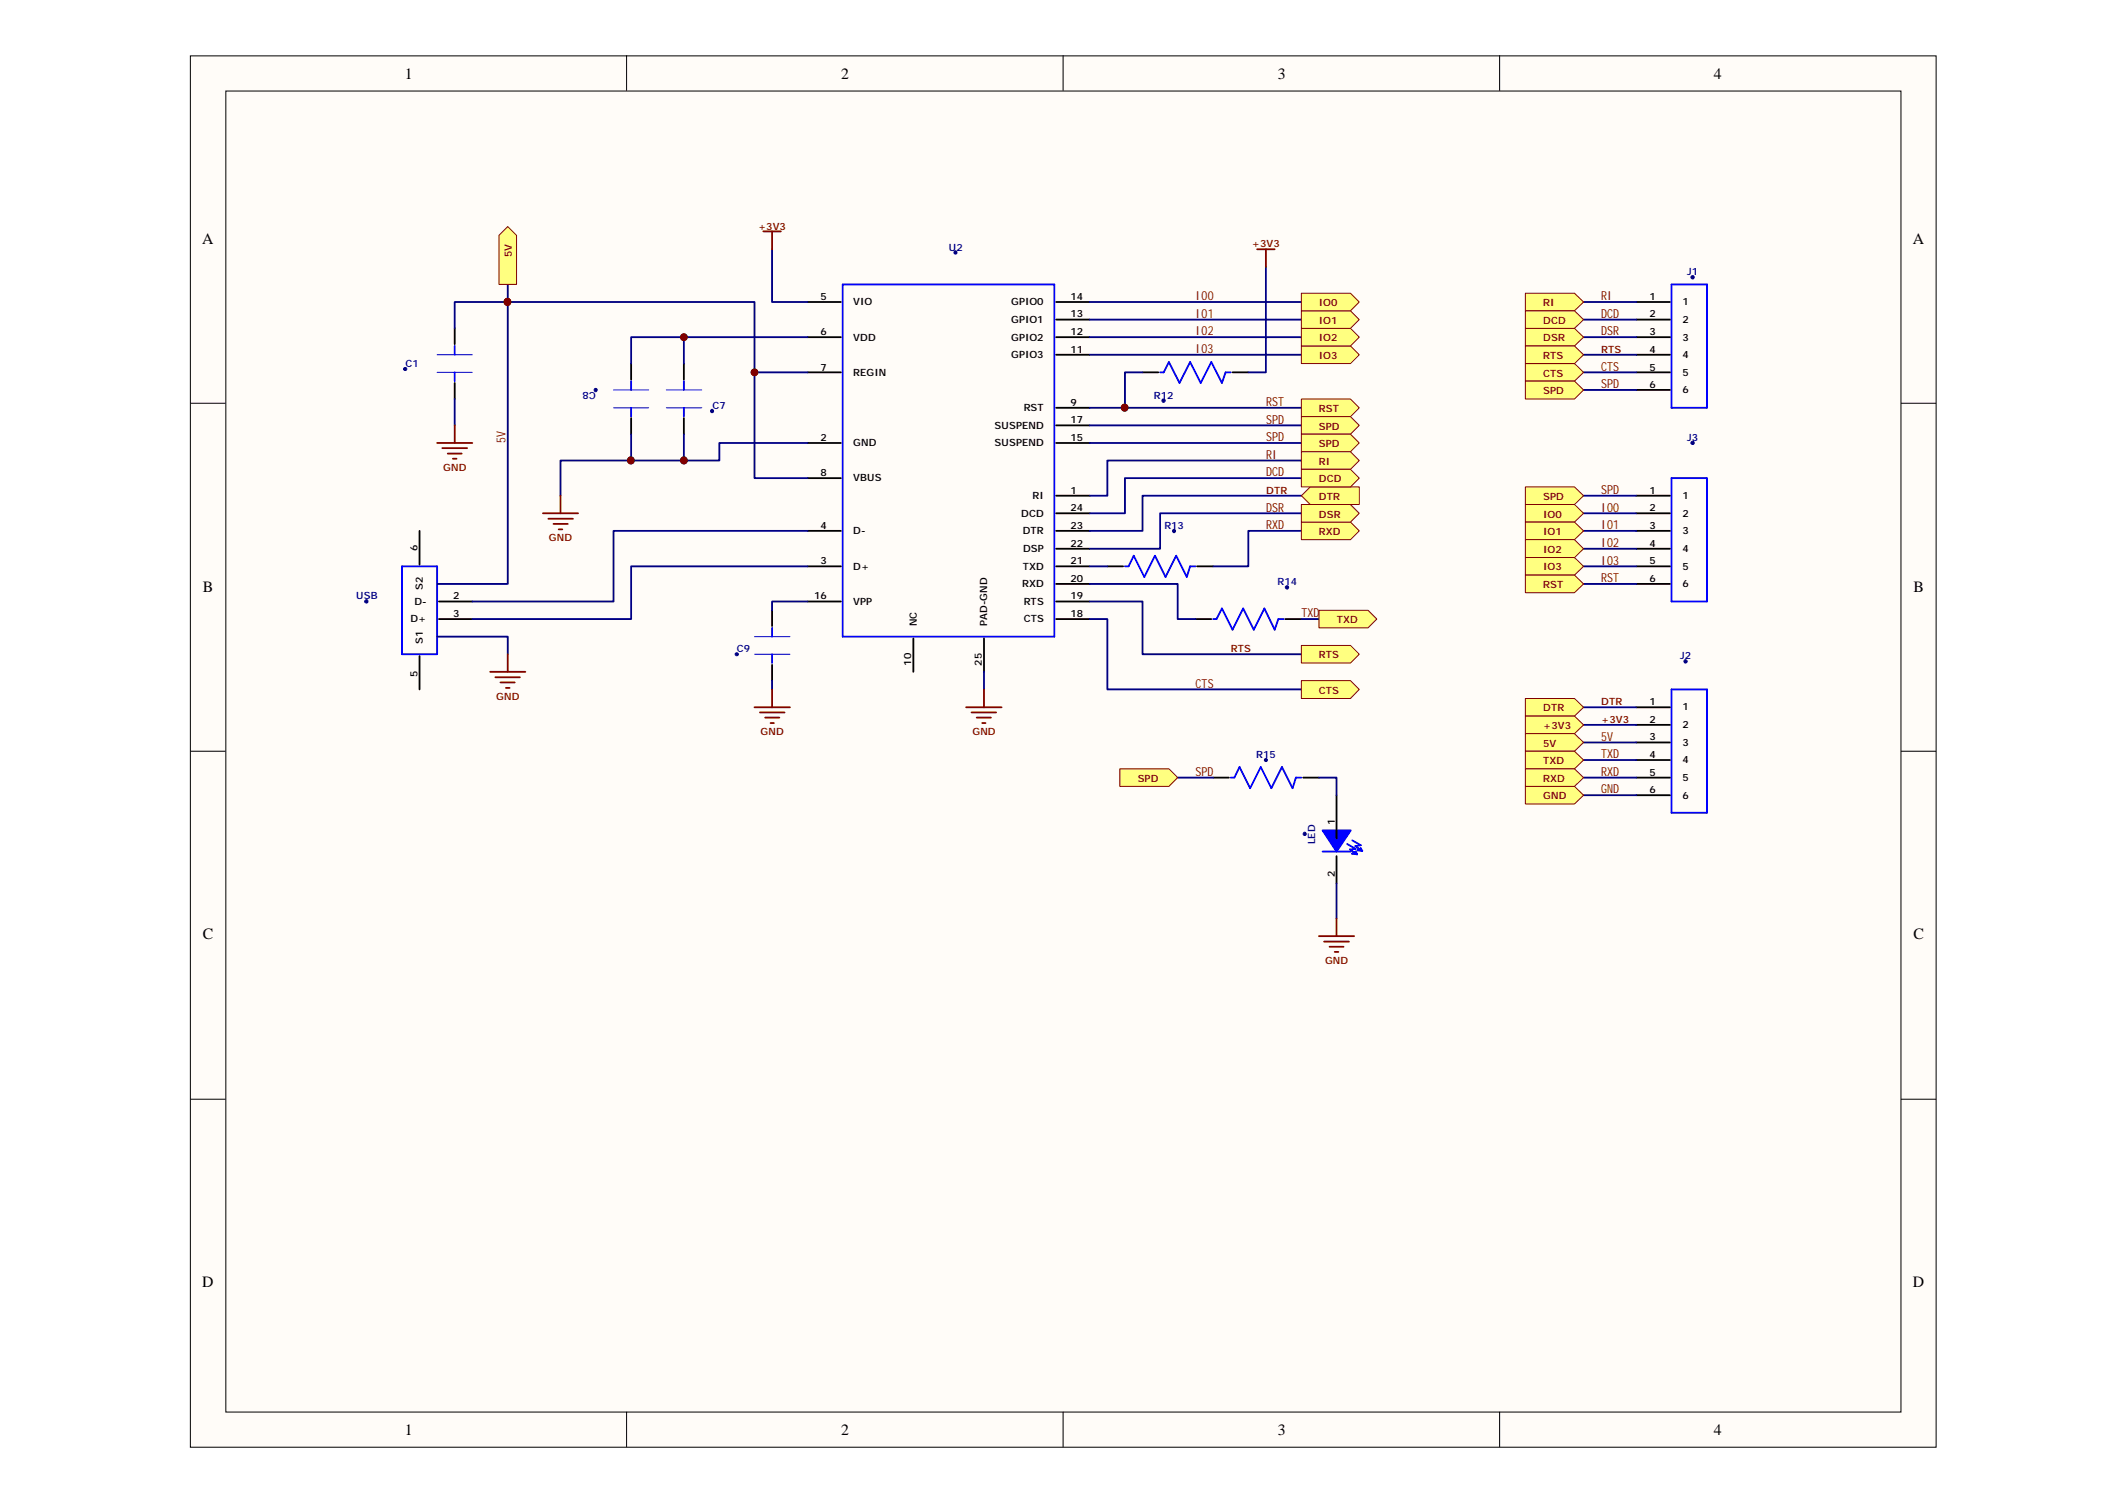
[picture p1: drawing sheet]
<svg xmlns="http://www.w3.org/2000/svg" width="297mm" height="210mm" viewBox="0 0 297 210" stroke-linecap="round" stroke-linejoin="round" font-family="sans-serif">
<path d="M26.6 7.8h243.8v194.3h-243.8z" fill="#fffcf8"/>
<path d="M26.6 7.8h243.8v194.3h-243.8z" fill="none" stroke="#000" stroke-width=".14"/>
<path d="M31.6 12.8h233.9v184.4h-233.9z" fill="#fffcf8"/>
<g fill="none" stroke="#000" stroke-width=".14">
<path d="M31.5 12.7h234v184.5h-234zM87.5 7.7v5M148.5 7.7v5M209.4 7.7v5M26.6 56.3h4.9M265.5 56.3h4.9M26.6 104.9h4.9M265.5 104.9h4.9M26.6 153.5h4.9M265.5 153.5h4.9M87.5 197.2v4.9M148.5 197.2v4.9"/>
<path d="M209.4 197.2v4.9"/>
</g>
<g fill="#000080" stroke="#000080" stroke-width=".14">
<path d="M133.3 35.1l.1-.1 .2 .1v.3h-.3z" fill-rule="evenodd"/>
<path d="M99.3 57.2h.1h.2v.4h-.3z" fill-rule="evenodd"/>
<path d="M83 54.3h.3v.3l-.1 .1-.2-.1z" fill-rule="evenodd"/>
<path d="M102.7 91.2h.3l.1 .2-.1 .1h-.3v-.1z" fill-rule="evenodd"/>
<path d="M162.3 55.8h.3l.1 .1-.1 .2-.1 .1-.2-.1z" fill-rule="evenodd"/>
<path d="M163.8 74h.3v.3l-.1 .1-.2-.1z" fill-rule="evenodd"/>
<path d="M179.6 81.9h.3v.3l-.2 .1-.1-.1-.1-.2z" fill-rule="evenodd"/>
<circle cx="70.9" cy="42.2" r=".48"/>
<circle cx="88.1" cy="64.3" r=".48"/>
<circle cx="95.5" cy="64.3" r=".48"/>
<circle cx="95.5" cy="47.1" r=".46"/>
<circle cx="105.4" cy="52" r=".46"/>
<circle cx="157" cy="56.9" r=".48"/>
</g>
<path d="M117.7 39.7h29.5v49.2h-29.5zM88.1 53.2v1.3M88.1 57v1.2M95.5 53.2v1.3M95.5 57v1.2M162 52h.5l.7-1.4 1.5 2.9 1.5-2.9 1.5 2.9 1.5-2.9 1.4 2.9 .6-1.5h.7M157.1 79.1h.5l.7-1.5 1.5 3 1.5-3 1.5 3 1.5-3 1.4 3 .5-1.5h.8M107.8 87.7v1.2M107.8 91.4v1.2M169.4 86.5h.5l.7-1.5 1.5 2.9 1.5-2.9 1.5 2.9 1.5-2.9 1.4 2.9 .5-1.4h.8" fill="none" stroke="#00f" stroke-width=".25"/>
<g fill="none" stroke="#000" stroke-width=".25">
<path d="M88.1 50.8v2.2M88.1 58.4v2.2M95.5 50.8v2.2M95.5 58.4v2.2M112.8 42.2h4.6M112.8 52h4.6M112.8 47.1h4.6M147.5 42.2h4.7M147.5 47.1h4.7M147.5 57h4.7M147.5 49.5h4.7M147.5 44.6h4.7"/>
<path d="M147.5 59.4h4.7M159.6 52h2.2M172.1 52h2.2M112.8 61.9h4.6M112.8 79.1h4.6M112.8 74.1h4.6M112.8 66.8h4.6M147.5 61.9h4.7M147.5 79.1h4.7M147.5 74.1h4.7M147.5 69.2h4.7M147.5 76.6h4.7"/>
<path d="M147.5 71.7h4.7M154.6 79.1h2.2M167.2 79.1h2.2M107.8 85.2v2.2M107.8 92.9v2.2M112.8 84h4.6M127.6 89.2v4.6M137.4 89.2v4.6M147.5 84h4.7M147.5 86.5h4.7M147.5 81.5h4.7M167 86.5h2.2"/>
<path d="M179.5 86.5h2.2"/>
</g>
<path d="M85.7 54.5h4.9M85.7 57h4.9M93 54.5h5M93 57h5M105.4 91.4h4.9M105.4 88.9h4.9" fill="none" stroke="#00f" stroke-width=".14"/>
<path d="M184.7 116h3.9l-2 2.9z" fill="#00f"/>
<g fill="none" stroke="#00f" stroke-width=".25">
<path d="M233.4 39.7h5v17.3h-5zM63.5 48.3v1.2M63.5 52v1.2M56.1 79.1h4.9v12.3h-4.9zM233.4 66.8h5v17.2h-5zM233.4 96.3h5v17.2h-5zM171.9 108.6h.5l.7-1.5 1.5 3 1.5-3 1.4 3 1.5-3 1.5 3 .5-1.5h.7M184.7 116h3.9l-2 2.9zM184.7 118.9h3.9M188.1 117.9l1.2 .6-.8 .1 1 .7M188.8 119.2l.5-.3 .2 .4zM188.8 117.4l1.2 .6-.7 .2 .9 .6"/>
<path d="M189.6 118.8l.4-.3 .2 .3z"/>
</g>
<g fill="none" stroke="#000" stroke-width=".25">
<path d="M63.5 45.9v2.2M63.5 53.5v2.2M228.5 42.2h4.7M228.5 44.6h4.7M228.5 47.1h4.7M228.5 49.5h4.7M228.5 52h4.7M228.5 54.5h4.7M58.6 74.1v4.7M228.5 69.2h4.7M228.5 71.7h4.7M228.5 74.1h4.7"/>
<path d="M228.5 76.6h4.7M228.5 79.1h4.7M58.6 91.6v4.7M61.3 84h4.7M61.3 86.5h4.7M228.5 81.5h4.7M228.5 98.8h4.7M169.4 108.6h2.2M182 108.6h2.2M186.6 111.1v6M186.6 119.6v3.8M228.5 108.6h4.7"/>
<path d="M228.5 101.2h4.7M228.5 103.7h4.7M228.5 106.1h4.7M228.5 111.1h4.7"/>
</g>
<g fill="#000080" stroke="#000080" stroke-width=".14">
<path d="M182 116.3l.2-.1 .2 .1v.3h-.4z" fill-rule="evenodd"/>
<path d="M236.2 38.6h.3v.3l-.1 .1-.2-.1-.1-.2z" fill-rule="evenodd"/>
<path d="M236.2 61.7l.2-.1 .1 .1v.3h-.3l-.1-.1z" fill-rule="evenodd"/>
<path d="M235.2 92.2l.2-.1 .1 .1 .1 .2-.1 .1-.1 .1-.2-.1z" fill-rule="evenodd"/>
<path d="M56.4 51.4h.4v.3h-.4l-.1-.2z" fill-rule="evenodd"/>
<path d="M51 83.8l.2-.1 .1 .1v.4h-.3l-.1-.2z" fill-rule="evenodd"/>
<circle cx="176.8" cy="106.1" r=".21"/>
</g>
<path d="M61 49.5h5M61 52h5" fill="none" stroke="#00f" stroke-width=".14"/>
<g fill="none" stroke="#000080" stroke-width=".25">
<path d="M70.9 39.7v2.5M107.8 34.8v7.4h5M176.8 37.3v14.7h-2.5M63.5 55.7v3.7M70.9 42.2v39.3h-9.9M70.9 42.2h34.5v9.8M70.9 42.2h-7.4v3.7M95.5 47.1h-7.4v3.7M95.5 47.1v3.7M95.5 47.1h17.3M105.4 52v14.8h7.4M105.4 52h7.4"/>
<path d="M152.2 49.5h29.5M152.2 42.2h29.5M152.2 57h29.5M152.2 59.4h29.5M152.2 47.1h29.5M152.2 44.6h29.5M159.6 52h-2.5v5M221.1 49.5h7.4M221.1 42.2h7.4M221.1 54.5h7.4M221.1 52h7.4M221.1 47.1h7.4"/>
<path d="M221.1 44.6h7.4M88.1 64.3h-9.8v4.9M88.1 60.6v3.7M88.1 64.3h7.4M95.5 60.6v3.7M112.8 61.9h-12.3v2.4h-5M112.8 79.1h-24.7v7.4h-22.1M112.8 74.1h-27.1v9.9h-19.7M152.2 61.9h29.5M152.2 79.1h2.4M181.7 64.3h-27.1v4.9h-2.4M181.7 74.1h-7.4v5h-4.9"/>
<path d="M181.7 71.7h-19.7v4.9h-9.8M181.7 66.8h-24.6v4.9h-4.9M181.7 69.2h-22.1v4.9h-7.4M221.1 69.2h7.4M221.1 79.1h7.4M221.1 76.6h7.4M221.1 74.1h7.4M221.1 71.7h7.4M61 88.9h9.9v2.5M107.8 95.1v1.2M112.8 84h-5v1.2M137.4 93.8v2.5"/>
<path d="M152.2 86.5h2.4v9.8h27.1M152.2 81.5h12.3v5h2.5M152.2 84h7.4v7.4h22.1M181.7 86.5h2.5M221.1 81.5h7.4M221.1 98.8h7.4M164.5 108.6h4.9M184.2 108.6h2.4v2.5M221.1 101.2h7.4M221.1 108.6h7.4M221.1 111.1h7.4M221.1 103.7h7.4"/>
<path d="M221.1 106.1h7.4M186.6 123.4v4.9"/>
</g>
<g fill="#800000" stroke="#800000" stroke-width=".14">
<circle cx="95.5" cy="47.1" r=".46"/>
<circle cx="88.1" cy="64.3" r=".48"/>
<circle cx="95.5" cy="64.3" r=".48"/>
<circle cx="105.4" cy="52" r=".46"/>
<circle cx="157" cy="56.9" r=".48"/>
<circle cx="70.9" cy="42.2" r=".48"/>
</g>
<g fill="none" stroke="#800000" stroke-width=".25">
<path d="M106.6 32.3h2.5M107.8 32.3v2.5M175.6 34.8h2.4M176.8 34.8v2.5M75.8 71.7h4.9M76.6 72.4h3.4M77.3 73.2h2M78 73.9h.5M78.3 69.2v2.5M105.4 98.8h4.9M106.1 99.5h3.5M107.8 96.3v2.5"/>
<path d="M106.8 100.2h2M107.6 101h.5"/>
</g>
<g fill="#ffff80" stroke="#800000" stroke-width=".14">
<path d="M181.7 69.2l1.3-1.2h6.8v2.5h-6.8z" fill-rule="evenodd"/>
<path d="M181.7 72.9h6.9l1.2 1.2-1.2 1.3h-6.9z" fill-rule="evenodd"/>
<path d="M184.2 85.2h6.9l1.2 1.3-1.2 1.2h-6.9z" fill-rule="evenodd"/>
<path d="M181.7 90.1h6.9l1.2 1.3-1.2 1.2h-6.9z" fill-rule="evenodd"/>
</g>
<path d="M68.5 93.8h4.9M69.2 94.6h3.4M69.9 95.3h2M70.7 96.1h.5M70.9 91.4v2.4" fill="none" stroke="#800000" stroke-width=".25"/>
<g fill="#ffff80" stroke="#800000" stroke-width=".14">
<path d="M213 41h6.9l1.2 1.2-1.2 1.2h-6.9z" fill-rule="evenodd"/>
<path d="M213 43.4h6.9l1.2 1.2-1.2 1.3h-6.9z" fill-rule="evenodd"/>
<path d="M213 45.9h6.9l1.2 1.2-1.2 1.2h-6.9z" fill-rule="evenodd"/>
<path d="M213 50.8h6.9l1.2 1.2-1.2 1.2h-6.9z" fill-rule="evenodd"/>
<path d="M213 53.2h6.9l1.2 1.3-1.2 1.2h-6.9z" fill-rule="evenodd"/>
<path d="M213 68h6.9l1.2 1.2-1.2 1.3h-6.9z" fill-rule="evenodd"/>
<path d="M213 70.5h6.9l1.2 1.2-1.2 1.2h-6.9z" fill-rule="evenodd"/>
<path d="M213 72.9h6.9l1.2 1.2-1.2 1.3h-6.9z" fill-rule="evenodd"/>
<path d="M213 75.4h6.9l1.2 1.2-1.2 1.3h-6.9z" fill-rule="evenodd"/>
<path d="M213 77.9h6.9l1.2 1.2-1.2 1.2h-6.9z" fill-rule="evenodd"/>
<path d="M213 80.3h6.9l1.2 1.2-1.2 1.3h-6.9z" fill-rule="evenodd"/>
<path d="M213 48.3h6.9l1.2 1.2-1.2 1.3h-6.9z" fill-rule="evenodd"/>
<path d="M181.7 55.7h6.9l1.2 1.3-1.2 1.2h-6.9z" fill-rule="evenodd"/>
<path d="M213 97.6h6.9l1.2 1.2-1.2 1.2h-6.9z" fill-rule="evenodd"/>
<path d="M213 100h6.9l1.2 1.2-1.2 1.3h-6.9z" fill-rule="evenodd"/>
<path d="M213 102.5h6.9l1.2 1.2-1.2 1.2h-6.9z" fill-rule="evenodd"/>
<path d="M213 104.9h6.9l1.2 1.2-1.2 1.3h-6.9z" fill-rule="evenodd"/>
<path d="M213 107.4h6.9l1.2 1.2-1.2 1.2h-6.9z" fill-rule="evenodd"/>
<path d="M213 109.8h6.9l1.2 1.3-1.2 1.2h-6.9z" fill-rule="evenodd"/>
<path d="M181.7 48.3h6.9l1.2 1.2-1.2 1.3h-6.9z" fill-rule="evenodd"/>
<path d="M181.7 45.9h6.9l1.2 1.2-1.2 1.2h-6.9z" fill-rule="evenodd"/>
<path d="M181.7 43.4h6.9l1.2 1.2-1.2 1.3h-6.9z" fill-rule="evenodd"/>
<path d="M181.7 41h6.9l1.2 1.2-1.2 1.2h-6.9z" fill-rule="evenodd"/>
<path d="M181.7 58.2h6.9l1.2 1.2-1.2 1.2h-6.9z" fill-rule="evenodd"/>
<path d="M181.7 60.6h6.9l1.2 1.3-1.2 1.2h-6.9z" fill-rule="evenodd"/>
<path d="M181.7 63.1h6.9l1.2 1.2-1.2 1.2h-6.9z" fill-rule="evenodd"/>
<path d="M181.7 65.5h6.9l1.2 1.3-1.2 1.2h-6.9z" fill-rule="evenodd"/>
<path d="M181.7 70.5h6.9l1.2 1.2-1.2 1.2h-6.9z" fill-rule="evenodd"/>
<path d="M181.7 95.1h6.9l1.2 1.2-1.2 1.3h-6.9z" fill-rule="evenodd"/>
</g>
<path d="M134.9 98.8h5M135.7 99.5h3.4M137.4 96.3v2.5M136.4 100.2h2M137.2 101h.4" fill="none" stroke="#800000" stroke-width=".25"/>
<path d="M70.9 31.6l1.2 1.3v6.8h-2.4v-6.8z" fill-rule="evenodd" fill="#ffff80" stroke="#800000" stroke-width=".14"/>
<path d="M184.2 130.7h4.9M184.9 131.5h3.5M185.7 132.2h1.9M186.4 132.9h.5M186.6 128.3v2.4" fill="none" stroke="#800000" stroke-width=".25"/>
<path d="M156.4 107.4h6.8l1.3 1.2-1.3 1.2h-6.8z" fill-rule="evenodd" fill="#ffff80" stroke="#800000" stroke-width=".14"/>
<path d="M63.5 59.4v2.5M61 61.9h5M61.8 62.6h3.4M62.5 63.3h2M63.2 64.1h.6" fill="none" stroke="#800000" stroke-width=".25"/>
<g font-size="2.2">
<text x="56.5" y="11">1</text>
<text x="117.5" y="11">2</text>
<text x="178.4" y="11">3</text>
<text x="239.4" y="11">4</text>
<text x="28.2" y="34">A</text>
<text x="267.1" y="34">A</text>
<text x="28.3" y="82.6">B</text>
<text x="267.2" y="82.6">B</text>
<text x="28.3" y="131.2">C</text>
<text x="267.2" y="131.2">C</text>
<text x="28.2" y="179.8">D</text>
<text x="267.1" y="179.8">D</text>
<text x="56.5" y="200.4">1</text>
<text x="117.5" y="200.4">2</text>
<text x="178.4" y="200.4">3</text>
<text x="239.4" y="200.4">4</text>
</g>
<g font-size="1.7" fill="#800000">
<text x="167" y="41.9">IO0</text>
<text x="223.6" y="41.9">RI</text>
<text x="167" y="46.8">IO2</text>
<text x="167" y="44.4">IO1</text>
<text x="223.6" y="46.8">DSR</text>
<text x="223.6" y="44.4">DCD</text>
<text x="167" y="49.3">IO3</text>
<text x="223.6" y="51.8">CTS</text>
<text x="176.8" y="56.7">RST</text>
<text x="176.8" y="59.2">SPD</text>
<text x="223.6" y="54.2">SPD</text>
<text x="70.6" y="61.9" transform="rotate(-90 70.6 61.9)">5V</text>
<text x="176.8" y="61.6">SPD</text>
<text x="176.8" y="64.1">RI</text>
<text x="176.8" y="71.5">DSR</text>
<text x="176.8" y="66.5">DCD</text>
<text x="223.6" y="69">SPD</text>
<text x="223.6" y="71.5">IO0</text>
<text x="176.8" y="73.9">RXD</text>
<text x="223.6" y="76.4">IO2</text>
<text x="223.6" y="73.9">IO1</text>
<text x="223.6" y="78.8">IO3</text>
<text x="223.6" y="81.3">RST</text>
<text x="181.7" y="86.2">TXD</text>
<text x="167" y="96.1">CTS</text>
<text x="223.6" y="103.4">5V</text>
<text x="223.6" y="105.9">TXD</text>
<text x="167" y="108.3">SPD</text>
<text x="223.6" y="110.8">GND</text>
<text x="223.6" y="108.3">RXD</text>
</g>
<g font-size="1.4" fill="#800000">
<text x="71.5" y="36" transform="rotate(-90 71.5 36)">5V</text>
<text x="105.9" y="32.1">+3V3</text>
<text x="174.8" y="34.5">+3V3</text>
<text x="184.2" y="47.7">IO2</text>
<text x="184.2" y="45.2">IO1</text>
<text x="184.2" y="42.8">IO0</text>
<text x="215.5" y="42.8">RI</text>
<text x="215.5" y="45.2">DCD</text>
<text x="215.5" y="47.7">DSR</text>
<text x="184.2" y="50.1">IO3</text>
<text x="215.5" y="52.6">CTS</text>
<text x="215.5" y="50.1">RTS</text>
<text x="223.6" y="49.3">RTS</text>
<text x="184.2" y="57.5">RST</text>
<text x="215.5" y="55">SPD</text>
<text x="61.9" y="65.8">GND</text>
<text x="184.2" y="60">SPD</text>
<text x="184.2" y="62.5">SPD</text>
<text x="184.2" y="64.9">RI</text>
<text x="176.8" y="69">DTR</text>
<text x="184.2" y="69.8">DTR</text>
<text x="184.2" y="67.4">DCD</text>
<text x="215.5" y="69.8">SPD</text>
<text x="76.7" y="75.6">GND</text>
<text x="184.2" y="74.7">RXD</text>
<text x="184.2" y="72.3">DSR</text>
<text x="215.5" y="72.3">IO0</text>
<text x="215.5" y="74.7">IO1</text>
<text x="215.5" y="77.2">IO2</text>
<text x="215.5" y="79.6">IO3</text>
<text x="215.5" y="82.1">RST</text>
<text x="186.7" y="87.1">TXD</text>
<text x="171.9" y="91.1">RTS</text>
<text x="184.2" y="92">RTS</text>
<text x="69.3" y="97.8">GND</text>
<text x="184.2" y="96.9">CTS</text>
<text x="215.5" y="99.3">DTR</text>
<text x="215.5" y="101.8">+3V3</text>
<text x="223.6" y="98.5">DTR</text>
<text x="223.6" y="100.9">+3V3</text>
<text x="106.2" y="102.7">GND</text>
<text x="135.8" y="102.7">GND</text>
<text x="215.5" y="104.3">5V</text>
<text x="215.5" y="106.7">TXD</text>
<text x="158.9" y="109.2">SPD</text>
<text x="215.5" y="109.2">RXD</text>
<text x="215.5" y="111.6">GND</text>
<text x="185" y="134.6">GND</text>
</g>
<g font-size="1.4" fill="#000080">
<text x="132.5" y="35">U2</text>
<text x="235.6" y="38.5">J1</text>
<text x="56.6" y="51.2">C1</text>
<text x="83.2" y="54.8" transform="rotate(-180 83.2 54.8)">C8</text>
<text x="99.5" y="57.2">C7</text>
<text x="161.1" y="55.7">R12</text>
<text x="235.6" y="61.6">J3</text>
<text x="162.6" y="73.9">R13</text>
<text x="49.7" y="83.7">USB</text>
<text x="178.4" y="81.8">R14</text>
<text x="102.9" y="91.1">C9</text>
<text x="234.7" y="92.1">J2</text>
<text x="175.4" y="105.8">R15</text>
<text x="183.7" y="117.9" transform="rotate(-90 183.7 117.9)">LED</text>
</g>
<g font-size="1.4">
<text x="114.6" y="41.9">5</text>
<text x="149.5" y="41.9">14</text>
<text x="230.3" y="41.9">1</text>
<text x="114.6" y="46.8">6</text>
<text x="119.2" y="42.6">VIO</text>
<text x="119.2" y="47.6">VDD</text>
<text x="141.2" y="47.6">GPIO2</text>
<text x="141.2" y="45.1">GPIO1</text>
<text x="141.2" y="42.6">GPIO0</text>
<text x="149.5" y="46.8">12</text>
<text x="149.5" y="44.3">13</text>
<text x="230.3" y="44.3">2</text>
<text x="230.3" y="46.8">3</text>
<text x="234.9" y="42.6">1</text>
<text x="234.9" y="45.1">2</text>
<text x="234.9" y="47.6">3</text>
<text x="114.6" y="51.7">7</text>
<text x="119.2" y="52.5">REGIN</text>
<text x="141.2" y="50">GPIO3</text>
<text x="149.5" y="49.3">11</text>
<text x="230.3" y="49.3">4</text>
<text x="230.3" y="51.7">5</text>
<text x="234.9" y="50">4</text>
<text x="234.9" y="52.5">5</text>
<text x="138.9" y="59.9">SUSPEND</text>
<text x="143" y="57.4">RST</text>
<text x="149.5" y="56.7">9</text>
<text x="149.5" y="59.1">17</text>
<text x="230.3" y="54.2">6</text>
<text x="234.9" y="54.9">6</text>
<text x="114.6" y="61.6">2</text>
<text x="119.2" y="62.3">GND</text>
<text x="138.9" y="62.3">SUSPEND</text>
<text x="149.5" y="61.6">15</text>
<text x="114.6" y="66.5">8</text>
<text x="119.2" y="67.2">VBUS</text>
<text x="144.2" y="69.7">RI</text>
<text x="149.5" y="69">1</text>
<text x="149.5" y="71.4">24</text>
<text x="230.3" y="69">1</text>
<text x="230.3" y="71.4">2</text>
<text x="234.9" y="69.7">1</text>
<text x="58.3" y="76.9" transform="rotate(-90 58.3 76.9)">6</text>
<text x="114.6" y="73.9">4</text>
<text x="119.2" y="74.6">D-</text>
<text x="142.6" y="72.2">DCD</text>
<text x="142.8" y="74.6">DTR</text>
<text x="142.9" y="77.1">DSP</text>
<text x="149.5" y="76.3">22</text>
<text x="149.5" y="73.9">23</text>
<text x="230.3" y="73.9">3</text>
<text x="230.3" y="76.3">4</text>
<text x="234.9" y="72.2">2</text>
<text x="234.9" y="74.6">3</text>
<text x="234.9" y="77.1">4</text>
<text x="59.1" y="82.4" transform="rotate(-90 59.1 82.4)">S2</text>
<text x="63.3" y="83.7">2</text>
<text x="113.7" y="83.7">16</text>
<text x="114.6" y="78.8">3</text>
<text x="119.2" y="79.6">D+</text>
<text x="142.7" y="82">RXD</text>
<text x="142.8" y="79.6">TXD</text>
<text x="149.5" y="83.7">19</text>
<text x="149.5" y="81.3">20</text>
<text x="149.5" y="78.8">21</text>
<text x="230.3" y="78.8">5</text>
<text x="230.3" y="81.3">6</text>
<text x="234.9" y="79.6">5</text>
<text x="234.9" y="82">6</text>
<text x="57.3" y="86.9">D+</text>
<text x="57.9" y="84.5">D-</text>
<text x="59.1" y="89.9" transform="rotate(-90 59.1 89.9)">S1</text>
<text x="63.3" y="86.2">3</text>
<text x="119.2" y="84.5">VPP</text>
<text x="128" y="87.5" transform="rotate(-90 128 87.5)">NC</text>
<text x="137.8" y="87.5" transform="rotate(-90 137.8 87.5)">PAD-GND</text>
<text x="143" y="86.9">CTS</text>
<text x="143" y="84.5">RTS</text>
<text x="149.5" y="86.2">18</text>
<text x="58.3" y="94.5" transform="rotate(-90 58.3 94.5)">5</text>
<text x="127.3" y="93" transform="rotate(-90 127.3 93)">10</text>
<text x="137.1" y="93" transform="rotate(-90 137.1 93)">25</text>
<text x="230.3" y="98.5">1</text>
<text x="230.3" y="100.9">2</text>
<text x="234.9" y="99.2">1</text>
<text x="234.9" y="101.7">2</text>
<text x="230.3" y="103.4">3</text>
<text x="230.3" y="105.8">4</text>
<text x="234.9" y="104.2">3</text>
<text x="234.9" y="106.6">4</text>
<text x="230.3" y="108.3">5</text>
<text x="230.3" y="110.8">6</text>
<text x="234.9" y="109.1">5</text>
<text x="234.9" y="111.5">6</text>
<text x="186.4" y="115.2" transform="rotate(-90 186.4 115.2)">1</text>
<text x="186.4" y="122.5" transform="rotate(-90 186.4 122.5)">2</text>
</g>
</svg>
